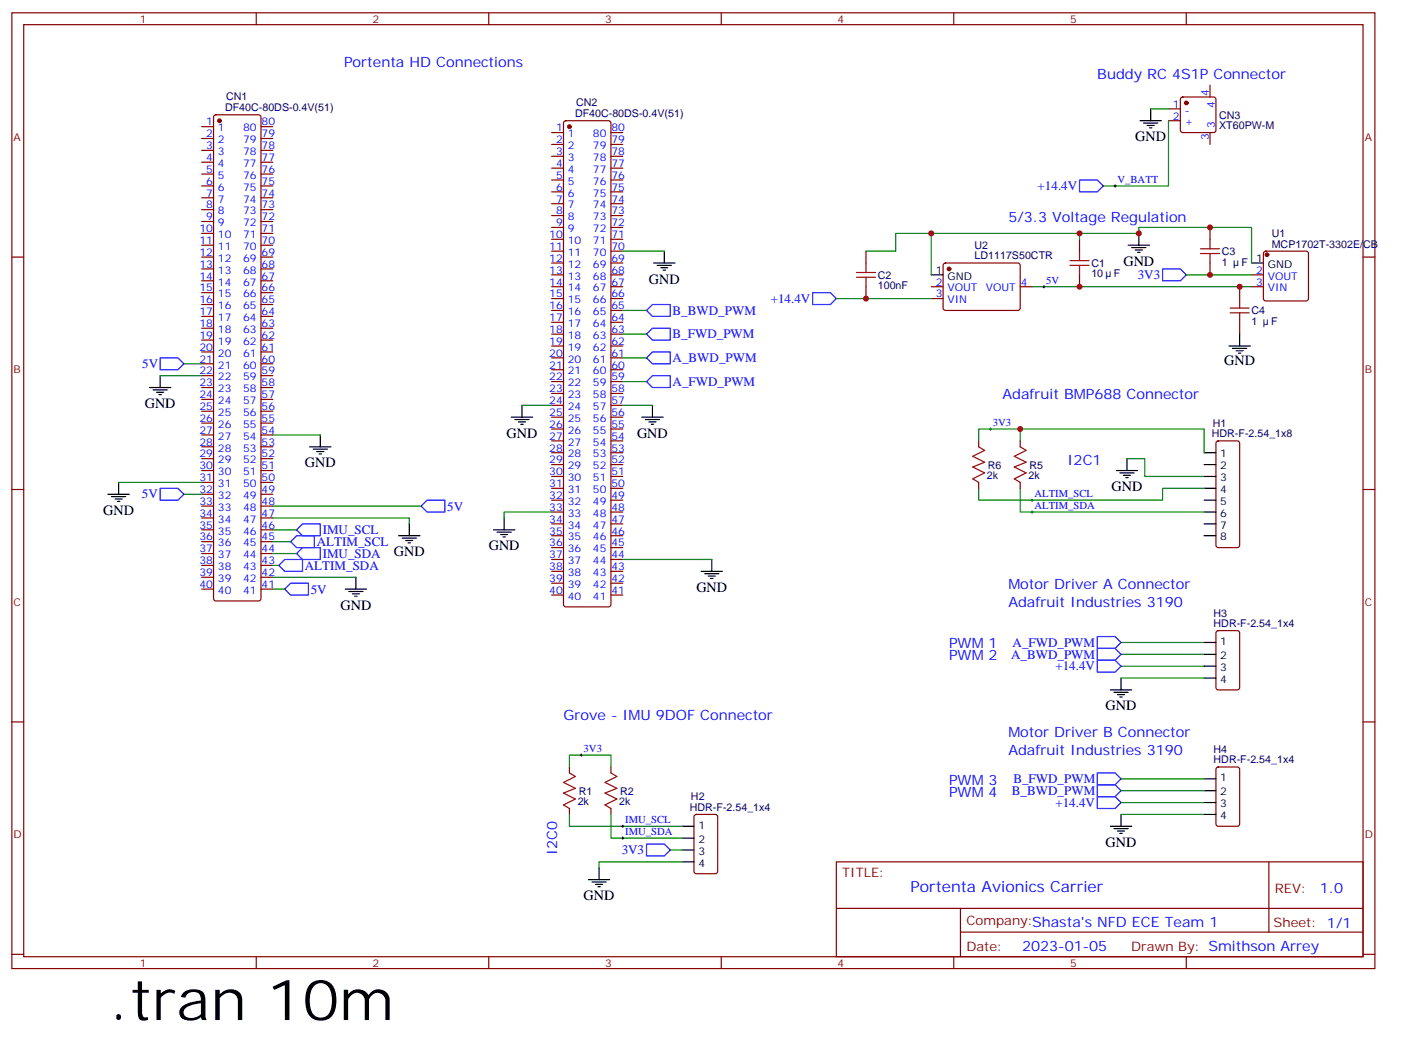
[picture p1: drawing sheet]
<svg xmlns="http://www.w3.org/2000/svg" width="417mm" height="311mm" viewBox="0 0 417 311" stroke-linecap="round" stroke-linejoin="round" font-family="sans-serif">
<g fill="none" stroke="#870000" stroke-width=".35">
<path d="M3.5 3.8h405.4v284.3h-405.4zM7.1 7.3h398.2v277.3h-398.2zM76.2 3.8v3.5M145.3 3.8v3.5M214.5 3.8v3.5M283.6 3.8v3.5M352.8 3.8v3.5M60 37.7h3.5M63.7 34.4l.5-.3h12.7l.5 .3 .2 .5v143.2l-.2 .5-.5 .2h-12.7l-.5-.2-.2-.5v-143.2zM77.6 37.7h3.5M164 39.4h3.6M167.8 36.1l.5-.2h12.7l.5 .2 .2 .5v143.2l-.3 .5-.4 .3h-12.7l-.5-.3-.2-.5v-143.2z"/>
<path d="M181.7 39.4h3.5M347.5 32.4h3.5M347.5 35.9h3.5M351.2 29.1l.5-.2h9.2l.5 .2 .2 .5v9.1l-.2 .5-.5 .2h-9.2l-.5-.2-.2-.5v-9.1zM359.8 25.3v3.6M359.8 39.4v3.6M60 41.2h3.5M60 44.7h3.5M60 48.3h3.5M60 51.8h3.5M60 55.3h3.5M60 58.8h3.5"/>
<path d="M77.6 41.2h3.5M77.6 44.7h3.5M77.6 48.3h3.5M77.6 51.8h3.5M77.6 55.3h3.5M77.6 58.8h3.5M164 43h3.6M164 46.5h3.6M164 50h3.6M164 53.6h3.6M164 57.1h3.6M181.7 43h3.5"/>
<path d="M181.7 46.5h3.5M181.7 50h3.5M181.7 53.6h3.5M181.7 57.1h3.5M3.5 76.5h3.6M60 76.5h3.5M60 62.4h3.5M60 65.9h3.5M60 69.4h3.5M60 73h3.5M77.6 76.5h3.5M77.6 62.4h3.5"/>
<path d="M77.6 65.9h3.5M77.6 69.4h3.5M77.6 73h3.5M164 60.6h3.6M164 64.1h3.6M164 67.7h3.6M164 71.2h3.6M164 74.7h3.6M164 78.2h3.6M181.7 60.6h3.5M181.7 64.1h3.5M181.7 67.7h3.5"/>
<path d="M181.7 71.2h3.5M181.7 74.7h3.5M181.7 78.2h3.5M257.5 74.7v3.5M280.7 78.5l.5-.3 21.8 .1 .4 .7-.1 12.9-.6 .5-21.8-.1-.4-.6v-12.7zM321 71.2v3.5M359.8 67.7v3.5M359.8 78.2v3.6M375.9 74.9l.5-.2h12l.5 .2 .2 .5v13.4l-.2 .5-.5 .2h-12l-.5-.2-.2-.5v-13.4zM405.3 76.5h3.6M60 80h3.5M60 83.5h3.5"/>
<path d="M60 87.1h3.5M60 90.6h3.5M60 94.1h3.5M60 97.6h3.5M77.6 80h3.5M77.6 83.5h3.5M77.6 87.1h3.5M77.6 90.6h3.5M77.6 94.1h3.5M77.6 97.6h3.5M164 81.8h3.6M164 85.3h3.6"/>
<path d="M164 88.8h3.6M164 92.4h3.6M164 95.9h3.6M164 99.4h3.6M181.7 81.8h3.5M181.7 85.3h3.5M181.7 88.8h3.5M181.7 92.4h3.5M181.7 95.9h3.5M181.7 99.4h3.5M257.5 85.3v3.5M276.9 85.3h3.6"/>
<path d="M276.9 88.8h3.6M303.4 85.3h3.5M321 81.8v3.5M368.7 85.3v3.5M368.7 95.9v3.5M372.2 81.8h3.5M372.2 85.3h3.5M60 101.2h3.5M60 104.7h3.5M60 108.2h3.5M60 111.8h3.5M60 115.3h3.5"/>
<path d="M60 118.8h3.5M77.6 101.2h3.5M77.6 104.7h3.5M77.6 108.2h3.5M77.6 111.8h3.5M77.6 115.3h3.5M77.6 118.8h3.5M164 102.9h3.6M164 106.5h3.6M164 110h3.6M164 113.5h3.6M164 117.1h3.6"/>
<path d="M181.7 102.9h3.5M181.7 106.5h3.5M181.7 110h3.5M181.7 113.5h3.5M181.7 117.1h3.5M60 122.3h3.5M60 125.9h3.5M60 129.4h3.5M60 132.9h3.5M60 136.5h3.5M60 140h3.5M77.6 122.3h3.5"/>
<path d="M77.6 125.9h3.5M77.6 129.4h3.5M77.6 132.9h3.5M77.6 136.5h3.5M77.6 140h3.5M164 120.6h3.6M164 124.1h3.6M164 127.6h3.6M164 131.2h3.6M164 134.7h3.6M164 138.2h3.6M181.7 120.6h3.5"/>
<path d="M181.7 124.1h3.5M181.7 127.6h3.5M181.7 131.2h3.5M181.7 134.7h3.5M181.7 138.2h3.5M291 131.2v1.7M303.4 131.2v1.7M361.8 131.4l.5-.2h5.6l.5 .2 .3 .5v30.3l-.3 .5-.5 .2h-5.6l-.5-.2-.2-.5v-30.3zM3.5 145.6h3.6M60 143.5h3.5M60 147h3.5M60 150.6h3.5"/>
<path d="M60 154.1h3.5M60 157.6h3.5M77.6 143.5h3.5M77.6 147h3.5M77.6 150.6h3.5M77.6 154.1h3.5M77.6 157.6h3.5M164 141.7h3.6M164 145.3h3.6M164 148.8h3.6M164 152.3h3.6M164 155.9h3.6"/>
<path d="M164 159.4h3.6M181.7 141.7h3.5M181.7 145.3h3.5M181.7 148.8h3.5M181.7 152.3h3.5M181.7 155.9h3.5M181.7 159.4h3.5M291 143.5v1.8M303.4 143.5v1.8M405.3 145.6h3.6M60 161.1h3.5M60 164.7h3.5"/>
<path d="M60 168.2h3.5M60 171.7h3.5M60 175.3h3.5M77.6 161.1h3.5M77.6 164.7h3.5M77.6 168.2h3.5M77.6 171.7h3.5M77.6 175.3h3.5M164 162.9h3.6M164 166.4h3.6M164 170h3.6M164 173.5h3.6"/>
<path d="M164 177h3.6M181.7 162.9h3.5M181.7 166.4h3.5M181.7 170h3.5M181.7 173.5h3.5M181.7 177h3.5M361.8 187.8l.5-.2h5.6l.7 .4 .1 16.5-.5 .7h-5.9l-.6-.4-.1-16.5zM3.5 214.8h3.6M405.3 214.8h3.6M169.3 228.2v1.7M181.7 228.2v1.7M361.8 228.4l.5-.2h5.6l.7 .4 .1 16.5-.5 .7h-5.9l-.6-.4-.1-16.5z"/>
<path d="M169.3 240.5v1.8M181.7 240.5v1.8M206.6 242.5l.5-.2h5.6l.7 .4v16.5l-.4 .7h-5.9l-.7-.4v-16.5zM248.7 256.4h156.6v28.2h-156.6zM377.3 256.4v20.9M248.7 270.2h156.5M285.6 277.3h119.6M285.6 270.2v14.2M3.5 283.9h3.6M76.2 284.6v3.5M145.3 284.6v3.5M214.5 284.6v3.5"/>
<path d="M283.6 284.6v3.5M352.8 284.6v3.5M405.3 283.9h3.6"/>
</g>
<g fill="#870000" stroke="#870000" stroke-width=".35">
<circle cx="65.3" cy="35.9" r=".53"/>
<circle cx="169.3" cy="37.7" r=".53"/>
<circle cx="376.8" cy="75.8" r=".53"/>
<circle cx="282.2" cy="80" r=".53"/>
<circle cx="352.8" cy="30.6" r=".53"/>
</g>
<g fill="none" stroke="#a10000" stroke-width=".35">
<path d="M257.5 78.2v2.9M318.2 79h5.6M318.2 77.5h5.6M321 74.7v2.8M321 79v2.8M357 75.4h5.7M357 74h5.7M359.8 71.2v2.8M359.8 75.4v2.8M254.7 82.5h5.6M254.7 81.1h5.6M257.5 82.5v2.8"/>
<path d="M365.8 93.1h5.7M365.8 91.7h5.7M368.7 88.8v2.9M368.7 93.1v2.8M291 132.9l1.8 1.1-3.5 1.7 3.5 1.8-3.5 1.4 3.5 1.8-3.5 1.8 1.7 1M303.4 132.9l1.8 1.1-3.6 1.7 3.6 1.8-3.6 1.4 3.6 1.8-3.6 1.8 1.8 1M169.3 229.9l1.8 1.1-3.5 1.8 3.5 1.7-3.5 1.4 3.5 1.8-3.5 1.8 1.7 1M181.7 229.9l1.7 1.1-3.5 1.8 3.5 1.7-3.5 1.4 3.5 1.8-3.5 1.8 1.8 1"/>
</g>
<g fill="none" stroke="#000" stroke-width=".35">
<path d="M339 35.9h6.4M340.1 36.6h4.2M341.1 37.3h2.2M341.8 38h.7M342.2 32.4v3.5M194.4 78.2h6.3M195.4 79h4.3M196.5 79.7h2.1M197.6 74.7v3.5M335.5 73h6.3M336.5 73.7h4.3M337.6 74.4h2.1"/>
<path d="M338.3 75.1h.7M338.7 69.4v3.6M372.2 78.2h3.5M197.2 80.4h.7M276.9 81.8h3.6M368.7 99.4v3.5M44.4 115.3h6.4M45.5 116h4.2M46.6 116.7h2.1M47.3 117.4h.7M47.6 111.8v3.5M365.5 102.9h6.3"/>
<path d="M366.5 103.6h4.3M367.6 104.4h2.1M368.3 105.1h.7M92.1 132.9h6.3M93.1 133.6h4.3M94.2 134.3h2.1M94.9 135h.7M95.2 129.4v3.5M152 124.1h6.4M153.1 124.8h4.2M154.2 125.5h2.1M154.9 126.2h.7"/>
<path d="M155.2 120.6v3.5M190.9 124.1h6.3M191.9 124.8h4.2M193 125.5h2.1M193.7 126.2h.7M194 120.6v3.5M332 140h6.3M335.1 136.5v3.5M358.1 134.7h3.5M358.1 138.2h3.5M32.1 147h6.4M33.2 147.7h4.2"/>
<path d="M34.2 148.4h2.1M34.9 149.2h.7M35.3 143.5v3.5M118.5 159.4h6.4M121.7 155.9v3.5M146.8 157.6h6.3M147.8 158.3h4.2M148.9 159h2.1M149.6 159.7h.7M149.9 154.1v3.5M333 140.7h4.3M334.1 141.4h2.1"/>
<path d="M334.8 142.1h.7M358.1 141.7h3.5M358.1 145.3h3.5M358.1 148.8h3.5M358.1 152.3h3.5M358.1 155.9h3.5M358.1 159.4h3.5M102.7 175.3h6.3M103.7 176h4.2M104.8 176.7h2.1M105.5 177.4h.7M105.8 171.7v3.6"/>
<path d="M119.6 160.1h4.2M120.6 160.8h2.2M121.4 161.5h.7M208.5 170h6.3M209.5 170.7h4.3M210.6 171.4h2.1M211.3 172.1h.7M211.7 166.4v3.6M358.1 191.1h3.5M358.1 194.7h3.5M358.1 198.2h3.5M330.2 205.2h6.3"/>
<path d="M331.3 206h4.2M332.3 206.7h2.1M333 207.4h.7M333.4 201.7v3.5M358.1 201.7h3.5M358.1 231.7h3.5M358.1 235.2h3.5M358.1 238.8h3.5M178.2 258.2v3.5M202.8 245.8h3.6M202.8 249.3h3.6M202.8 252.9h3.6"/>
<path d="M202.8 256.4h3.6M330.2 245.8h6.3M331.3 246.5h4.2M332.3 247.2h2.1M333 247.9h.7M333.4 242.3v3.5M358.1 242.3h3.5M175 261.7h6.3M176 262.4h4.3M177.1 263.1h2.1M177.8 263.8h.7"/>
</g>
<g fill="none" stroke="#008700" stroke-width=".35">
<path d="M342.2 32.4h5.3M347.5 35.9v19.4h-19.4M185.2 74.7h12.4M276.9 69.4v12.4M321 71.2v-1.8h-54.7v5.3h-8.8M321 69.4h17.7v-1.7h33.5v10.5M185.2 99.4h7.1M185.2 92.4h7.1M248.7 88.8h28.2M306.9 85.3h65.3M352.8 81.8h19.4M47.6 111.8h12.4"/>
<path d="M54.7 108.2h5.3M185.2 113.5h7.1M185.2 106.5h7.1M81.1 129.4h14.1M155.2 120.6h8.8M185.2 120.6h8.8M291 131.2v-3.6h12.4v3.6M303.4 127.6h54.7v7.1M335.1 136.5h5.3v5.2h17.7M35.3 143.5h24.7M54.7 147h5.3M81.1 154.1h40.6v1.8"/>
<path d="M81.1 150.6h44.1M81.1 157.6h7.1M164 152.3h-14.1v1.8M291 145.3v3.5h54.7v-3.5h12.4M303.4 145.3v7h54.7M81.1 171.7h24.7M81.1 175.3h3.6M81.1 164.7h7.1M81.1 168.2h1.8M81.1 161.1h5.3M185.2 166.4h26.5M333.4 198.2h24.7"/>
<path d="M333.4 194.7h24.7M333.4 191.1h24.7M333.4 201.7h24.7M169.3 228.2v-3.6h12.4v3.6M333.4 231.7h24.7M333.4 235.2h24.7M333.4 238.8h24.7M169.3 242.3v3.5h33.5M181.7 242.3v7h21.1M199.3 252.9h3.5M202.8 256.4h-24.6v1.8M333.4 242.3h24.7"/>
</g>
<g fill="none" stroke="#00f" stroke-width=".35">
<path d="M321 53.6h5.3l1.8 1.7-1.8 1.8h-5.3zM192.3 99.4l1.7-1.8h5.3v3.6h-5.3zM192.3 92.4l1.7-1.8h5.3v3.5h-5.3zM241.7 87.1h5.2l1.8 1.7-1.8 1.8h-5.2zM345.7 80h5.3l1.8 1.8-1.8 1.7h-5.3zM47.6 106.5h5.3l1.8 1.7-1.8 1.8h-5.3zM192.3 113.5l1.7-1.7h5.3v3.5h-5.3zM192.3 106.5l1.7-1.8h5.3v3.5h-5.3zM47.6 145.3h5.3l1.8 1.7-1.8 1.8h-5.3zM88.2 157.6l1.8-1.7h5.2v3.5h-5.2zM125.2 150.6l1.8-1.8h5.3v3.5h-5.3zM82.9 168.2l1.8-1.8h5.3v3.6h-5.3z"/>
<path d="M84.7 175.3l1.7-1.8h5.3v3.5h-5.3zM86.4 161.1l1.8-1.7h5.3v3.5h-5.3zM88.2 164.7l1.8-1.8h5.2v3.5h-5.2zM326.3 196.4h5.3l1.8 1.8-1.8 1.8h-5.3zM326.3 192.9h5.3l1.8 1.8-1.8 1.7h-5.3zM326.3 189.4h5.3l1.8 1.7-1.8 1.8h-5.3zM326.3 229.9h5.3l1.8 1.8-1.8 1.8h-5.3zM326.3 233.5h5.3l1.8 1.7-1.8 1.8h-5.3zM326.3 237h5.3l1.8 1.8-1.8 1.7h-5.3zM192.3 251.1h5.3l1.7 1.8-1.7 1.7h-5.3z"/>
</g>
<g fill="none" stroke="#000" stroke-width=".3">
<path d="M331.3 55.3h.7M331.6 55v.7M310.1 85.3h.7M310.4 84.9v.8M294.2 127.6h.7M294.6 127.3v.7M306.6 152.3h.7M306.6 148.8h.7M306.9 148.4v.8M306.9 152v.7M172.5 224.6h.7M172.9 224.3v.7"/>
<path d="M184.9 245.8h.7M184.9 249.3h.7M185.2 245.5v.7M185.2 249v.7"/>
</g>
<g fill="#c00">
<circle cx="303.4" cy="127.6" r=".88"/>
<circle cx="321" cy="85.3" r=".88"/>
<circle cx="257.5" cy="88.8" r=".88"/>
<circle cx="359.8" cy="81.8" r=".88"/>
<circle cx="321" cy="69.4" r=".88"/>
<circle cx="338.7" cy="69.4" r=".88"/>
<circle cx="359.8" cy="67.7" r=".88"/>
<circle cx="368.7" cy="85.3" r=".88"/>
<circle cx="276.9" cy="69.4" r=".88"/>
</g>
<text font-size="16.9" x="32.5" y="303.5">.tran 10m</text>
<text font-size="4.6" fill="#00f" x="270.8" y="265.4">Portenta Avionics Carrier</text>
<g font-size="4.2" fill="#00f">
<text x="102.3" y="20">Portenta HD Connections</text>
<text x="326.3" y="23.6">Buddy RC 4S1P Connector</text>
<text x="299.9" y="65.9">5/3.3 Voltage Regulation</text>
<text x="298.1" y="118.8">Adafruit BMP688 Connector</text>
<text x="317.5" y="138.2">I2C1</text>
<text x="299.9" y="175.3">Motor Driver A Connector</text>
<text x="299.9" y="180.6">Adafruit Industries 3190</text>
<text x="282.2" y="192.9">PWM 1</text>
<text x="282.2" y="196.4">PWM 2</text>
<text x="167.6" y="214.1">Grove - IMU 9DOF Connector</text>
<text x="299.9" y="219.4">Motor Driver B Connector</text>
<text x="299.9" y="224.6">Adafruit Industries 3190</text>
<text x="282.2" y="233.5">PWM 3</text>
<text x="282.2" y="237">PWM 4</text>
<text x="165.7" y="254.4" transform="rotate(-90 165.7 254.4)">I2C0</text>
<text x="392.5" y="265.7">1.0</text>
<text x="304" y="283">2023-01-05</text>
</g>
<g font-size="4.2">
<text x="337.6" y="42">GND</text>
<text x="334.1" y="79.1">GND</text>
<text x="193" y="84.4">GND</text>
<text x="364.1" y="108.6">GND</text>
<text x="43" y="121.4">GND</text>
<text x="150.6" y="130.2">GND</text>
<text x="189.4" y="130.2">GND</text>
<text x="90.7" y="139.1">GND</text>
<text x="330.6" y="146.1">GND</text>
<text x="30.7" y="153.2">GND</text>
<text x="117.1" y="165.5">GND</text>
<text x="145.3" y="163.7">GND</text>
<text x="207.1" y="176.1">GND</text>
<text x="101.2" y="181.4">GND</text>
<text x="328.8" y="211.4">GND</text>
<text x="328.8" y="251.9">GND</text>
<text x="173.6" y="267.8">GND</text>
</g>
<g font-size="3.9" fill="#00f">
<text x="308.6" y="56.6">+14.4V</text>
<text x="338.3" y="83">3V3</text>
<text x="229.2" y="90">+14.4V</text>
<text x="200" y="93.7">B_BWD_PWM</text>
<text x="200" y="100.7">B_FWD_PWM</text>
<text x="200" y="107.7">A_BWD_PWM</text>
<text x="42.3" y="109.4">5V</text>
<text x="200" y="114.8">A_FWD_PWM</text>
<text x="42.2" y="148.3">5V</text>
<text x="133" y="151.9">5V</text>
<text x="96" y="158.9">IMU_SCL</text>
<text x="94.2" y="162.4">ALTIM_SCL</text>
<text x="96" y="165.9">IMU_SDA</text>
<text x="90.7" y="169.5">ALTIM_SDA</text>
<text x="92.4" y="176.6">5V</text>
<text x="300.7" y="195.9">A_BWD_PWM</text>
<text x="301.1" y="192.4">A_FWD_PWM</text>
<text x="313.9" y="199.5">+14.4V</text>
<text x="301.4" y="233">B_FWD_PWM</text>
<text x="300.9" y="236.5">B_BWD_PWM</text>
<text x="313.9" y="240">+14.4V</text>
<text x="184.9" y="254.1">3V3</text>
</g>
<g font-size="3.9" fill="#800">
<text x="250.5" y="261">TITLE:</text>
<text x="379.1" y="265.7">REV:</text>
<text x="287.4" y="275.2">Company:Shasta's NFD ECE Team 1</text>
<text x="378.7" y="275.8">Sheet: 1/1</text>
<text x="287.4" y="282.9">Date:</text>
<text x="336.4" y="282.9">Drawn By: Smithson Arrey</text>
</g>
<g font-size="3.2" fill="#800">
<text x="41.6" y="6.8">1</text>
<text x="110.8" y="6.8">2</text>
<text x="179.9" y="6.8">3</text>
<text x="249.1" y="6.8">4</text>
<text x="318.2" y="6.8">5</text>
<text x="4.1" y="41.9">A</text>
<text x="405.9" y="41.9">A</text>
<text x="4.1" y="111.1">B</text>
<text x="405.9" y="111.1">B</text>
<text x="4.1" y="180.2">C</text>
<text x="405.9" y="180.2">C</text>
<text x="4.1" y="249.3">D</text>
<text x="405.9" y="249.3">D</text>
<text x="41.6" y="287.6">1</text>
<text x="110.8" y="287.6">2</text>
<text x="179.9" y="287.6">3</text>
<text x="249.1" y="287.6">4</text>
<text x="318.2" y="287.6">5</text>
</g>
<g font-size="3.2" fill="#000080">
<text x="67.3" y="29.8">CN1</text>
<text x="66.9" y="33">DF40C-80DS-0.4V(51)</text>
<text x="171" y="34.7">DF40C-80DS-0.4V(51)</text>
<text x="171.3" y="31.6">CN2</text>
<text x="362.6" y="35.4">CN3</text>
<text x="362.6" y="38.4">XT60PW-M</text>
<text x="378.2" y="70.6">U1</text>
<text x="289.8" y="77.2">LD1117S50CTR</text>
<text x="289.8" y="74.1">U2</text>
<text x="363.4" y="75.8">C3</text>
<text x="378.2" y="73.7">MCP1702T-3302E/CB</text>
<text x="261.1" y="82.9">C2</text>
<text x="324.6" y="82.5">10</text>
<text x="324.6" y="79.4">C1</text>
<text x="331.3" y="82.5">F</text>
<text x="363.4" y="79">1</text>
<text x="369.2" y="79">F</text>
<text x="261.1" y="86.1">100nF</text>
<text x="372.2" y="93.5">C4</text>
<text x="372.2" y="96.7">1</text>
<text x="378" y="96.7">F</text>
<text x="360.4" y="130.1">HDR-F-2.54_1x8</text>
<text x="360.7" y="127">H1</text>
<text x="293.5" y="142.5">2k</text>
<text x="293.8" y="139.5">R6</text>
<text x="305.9" y="142.5">2k</text>
<text x="306.1" y="139.5">R5</text>
<text x="360.9" y="183.5">H3</text>
<text x="360.9" y="186.5">HDR-F-2.54_1x4</text>
<text x="360.9" y="227.1">HDR-F-2.54_1x4</text>
<text x="360.9" y="224">H4</text>
<text x="171.8" y="239.5">2k</text>
<text x="172.1" y="236.5">R1</text>
<text x="184.1" y="239.5">2k</text>
<text x="184.4" y="236.5">R2</text>
<text x="205.5" y="238.1">H2</text>
<text x="205.2" y="241.2">HDR-F-2.54_1x4</text>
</g>
<g font-size="3.2" fill="#00f">
<text x="359.5" y="28.7" transform="rotate(-90 359.5 28.7)">4</text>
<text x="348.8" y="32">1</text>
<text x="348.8" y="35.6">2</text>
<text x="352.3" y="33.8">-</text>
<text x="361.2" y="32.2" transform="rotate(-90 361.2 32.2)">4</text>
<text x="61.3" y="37.3">1</text>
<text x="61.3" y="40.9">2</text>
<text x="64.8" y="39.1">1</text>
<text x="72.3" y="39.1">80</text>
<text x="77.8" y="40.9">79</text>
<text x="77.8" y="37.3">80</text>
<text x="165.4" y="39.1">1</text>
<text x="168.9" y="40.9">1</text>
<text x="176.3" y="40.9">80</text>
<text x="181.9" y="39.1">80</text>
<text x="352.3" y="37.3">+</text>
<text x="359.5" y="41.6" transform="rotate(-90 359.5 41.6)">3</text>
<text x="361.2" y="38.1" transform="rotate(-90 361.2 38.1)">3</text>
<text x="61.3" y="44.4">3</text>
<text x="61.3" y="47.9">4</text>
<text x="64.8" y="42.6">2</text>
<text x="64.8" y="46.1">3</text>
<text x="72.3" y="46.1">78</text>
<text x="72.3" y="42.6">79</text>
<text x="77.8" y="47.9">77</text>
<text x="77.8" y="44.4">78</text>
<text x="165.4" y="42.6">2</text>
<text x="165.4" y="46.1">3</text>
<text x="168.9" y="44.4">2</text>
<text x="168.9" y="47.9">3</text>
<text x="176.3" y="47.9">78</text>
<text x="176.3" y="44.4">79</text>
<text x="181.9" y="46.1">78</text>
<text x="181.9" y="42.6">79</text>
<text x="61.3" y="51.4">5</text>
<text x="64.8" y="49.7">4</text>
<text x="64.8" y="53.2">5</text>
<text x="72.3" y="53.2">76</text>
<text x="72.3" y="49.7">77</text>
<text x="77.8" y="51.4">76</text>
<text x="165.4" y="49.7">4</text>
<text x="165.4" y="53.2">5</text>
<text x="168.9" y="51.4">4</text>
<text x="176.3" y="51.4">77</text>
<text x="181.9" y="53.2">76</text>
<text x="181.9" y="49.7">77</text>
<text x="61.3" y="55">6</text>
<text x="61.3" y="58.5">7</text>
<text x="64.8" y="56.7">6</text>
<text x="72.3" y="56.7">75</text>
<text x="77.8" y="58.5">74</text>
<text x="77.8" y="55">75</text>
<text x="165.4" y="56.7">6</text>
<text x="168.9" y="55">5</text>
<text x="168.9" y="58.5">6</text>
<text x="176.3" y="58.5">75</text>
<text x="176.3" y="55">76</text>
<text x="181.9" y="56.7">75</text>
<text x="332.3" y="54.4">V_BATT</text>
<text x="61.3" y="62">8</text>
<text x="61.3" y="65.5">9</text>
<text x="64.8" y="60.3">7</text>
<text x="64.8" y="63.8">8</text>
<text x="72.3" y="63.8">73</text>
<text x="72.3" y="60.3">74</text>
<text x="77.8" y="65.5">72</text>
<text x="77.8" y="62">73</text>
<text x="165.4" y="60.3">7</text>
<text x="165.4" y="63.8">8</text>
<text x="168.9" y="62">7</text>
<text x="168.9" y="65.5">8</text>
<text x="176.3" y="65.5">73</text>
<text x="176.3" y="62">74</text>
<text x="181.9" y="63.8">73</text>
<text x="181.9" y="60.3">74</text>
<text x="59.3" y="69.1">10</text>
<text x="64.8" y="67.3">9</text>
<text x="64.8" y="70.8">10</text>
<text x="72.3" y="70.8">71</text>
<text x="72.3" y="67.3">72</text>
<text x="77.8" y="69.1">71</text>
<text x="163.4" y="70.8">10</text>
<text x="165.4" y="67.3">9</text>
<text x="168.9" y="69.1">9</text>
<text x="176.3" y="69.1">72</text>
<text x="181.9" y="70.8">71</text>
<text x="181.9" y="67.3">72</text>
<text x="59.3" y="72.6">11</text>
<text x="59.3" y="76.1">12</text>
<text x="64.8" y="74.4">11</text>
<text x="64.8" y="77.9">12</text>
<text x="72.3" y="77.9">69</text>
<text x="72.3" y="74.4">70</text>
<text x="77.8" y="76.1">69</text>
<text x="77.8" y="72.6">70</text>
<text x="163.4" y="74.4">11</text>
<text x="163.4" y="77.9">12</text>
<text x="168.9" y="72.6">10</text>
<text x="168.9" y="76.1">11</text>
<text x="176.3" y="76.1">70</text>
<text x="176.3" y="72.6">71</text>
<text x="181.9" y="77.9">69</text>
<text x="181.9" y="74.4">70</text>
<text x="59.3" y="79.7">13</text>
<text x="59.3" y="83.2">14</text>
<text x="64.8" y="81.4">13</text>
<text x="72.3" y="81.4">68</text>
<text x="77.8" y="83.2">67</text>
<text x="77.8" y="79.7">68</text>
<text x="163.4" y="81.4">13</text>
<text x="168.9" y="79.7">12</text>
<text x="168.9" y="83.2">13</text>
<text x="176.3" y="83.2">68</text>
<text x="176.3" y="79.7">69</text>
<text x="181.9" y="81.4">68</text>
<text x="373.5" y="81.4">2</text>
<text x="377" y="83.2">VOUT</text>
<text x="59.3" y="86.7">15</text>
<text x="64.8" y="84.9">14</text>
<text x="64.8" y="88.5">15</text>
<text x="72.3" y="88.5">66</text>
<text x="72.3" y="84.9">67</text>
<text x="77.8" y="86.7">66</text>
<text x="163.4" y="84.9">14</text>
<text x="163.4" y="88.5">15</text>
<text x="168.9" y="86.7">14</text>
<text x="176.3" y="86.7">67</text>
<text x="181.9" y="88.5">66</text>
<text x="181.9" y="84.9">67</text>
<text x="278.3" y="84.9">2</text>
<text x="278.3" y="88.5">3</text>
<text x="281.8" y="86.7">VOUT</text>
<text x="293.1" y="86.7">VOUT</text>
<text x="303.6" y="84.9">4</text>
<text x="311.1" y="84.4">5V</text>
<text x="373.5" y="84.9">3</text>
<text x="377" y="86.7">VIN</text>
<text x="59.3" y="90.2">16</text>
<text x="59.3" y="93.8">17</text>
<text x="64.8" y="92">16</text>
<text x="64.8" y="95.5">17</text>
<text x="72.3" y="95.5">64</text>
<text x="72.3" y="92">65</text>
<text x="77.8" y="93.8">64</text>
<text x="77.8" y="90.2">65</text>
<text x="163.4" y="92">16</text>
<text x="163.4" y="95.5">17</text>
<text x="168.9" y="90.2">15</text>
<text x="168.9" y="93.8">16</text>
<text x="176.3" y="93.8">65</text>
<text x="176.3" y="90.2">66</text>
<text x="181.9" y="95.5">64</text>
<text x="181.9" y="92">65</text>
<text x="281.8" y="90.2">VIN</text>
<text x="59.3" y="97.3">18</text>
<text x="59.3" y="100.8">19</text>
<text x="64.8" y="99.1">18</text>
<text x="72.3" y="99.1">63</text>
<text x="77.8" y="100.8">62</text>
<text x="77.8" y="97.3">63</text>
<text x="163.4" y="99.1">18</text>
<text x="168.9" y="97.3">17</text>
<text x="168.9" y="100.8">18</text>
<text x="176.3" y="100.8">63</text>
<text x="176.3" y="97.3">64</text>
<text x="181.9" y="99.1">63</text>
<text x="59.3" y="104.4">20</text>
<text x="59.3" y="107.9">21</text>
<text x="64.8" y="102.6">19</text>
<text x="64.8" y="106.1">20</text>
<text x="72.3" y="106.1">61</text>
<text x="72.3" y="102.6">62</text>
<text x="77.8" y="107.9">60</text>
<text x="77.8" y="104.4">61</text>
<text x="163.4" y="102.6">19</text>
<text x="163.4" y="106.1">20</text>
<text x="168.9" y="104.4">19</text>
<text x="168.9" y="107.9">20</text>
<text x="176.3" y="107.9">61</text>
<text x="176.3" y="104.4">62</text>
<text x="181.9" y="106.1">61</text>
<text x="181.9" y="102.6">62</text>
<text x="59.3" y="111.4">22</text>
<text x="64.8" y="109.6">21</text>
<text x="64.8" y="113.2">22</text>
<text x="72.3" y="113.2">59</text>
<text x="72.3" y="109.6">60</text>
<text x="77.8" y="111.4">59</text>
<text x="163.4" y="109.6">21</text>
<text x="163.4" y="113.2">22</text>
<text x="168.9" y="111.4">21</text>
<text x="176.3" y="111.4">60</text>
<text x="181.9" y="113.2">59</text>
<text x="181.9" y="109.6">60</text>
<text x="59.3" y="114.9">23</text>
<text x="59.3" y="118.5">24</text>
<text x="64.8" y="116.7">23</text>
<text x="72.3" y="116.7">58</text>
<text x="77.8" y="118.5">57</text>
<text x="77.8" y="114.9">58</text>
<text x="163.4" y="116.7">23</text>
<text x="168.9" y="114.9">22</text>
<text x="168.9" y="118.5">23</text>
<text x="176.3" y="118.5">58</text>
<text x="176.3" y="114.9">59</text>
<text x="181.9" y="116.7">58</text>
<text x="59.3" y="122">25</text>
<text x="59.3" y="125.5">26</text>
<text x="64.8" y="120.2">24</text>
<text x="64.8" y="123.8">25</text>
<text x="72.3" y="123.8">56</text>
<text x="72.3" y="120.2">57</text>
<text x="77.8" y="125.5">55</text>
<text x="77.8" y="122">56</text>
<text x="163.4" y="120.2">24</text>
<text x="163.4" y="123.8">25</text>
<text x="168.9" y="122">24</text>
<text x="168.9" y="125.5">25</text>
<text x="176.3" y="125.5">56</text>
<text x="176.3" y="122">57</text>
<text x="181.9" y="123.8">56</text>
<text x="181.9" y="120.2">57</text>
<text x="59.3" y="129">27</text>
<text x="64.8" y="127.3">26</text>
<text x="64.8" y="130.8">27</text>
<text x="72.3" y="130.8">54</text>
<text x="72.3" y="127.3">55</text>
<text x="77.8" y="129">54</text>
<text x="163.4" y="127.3">26</text>
<text x="163.4" y="130.8">27</text>
<text x="168.9" y="129">26</text>
<text x="176.3" y="129">55</text>
<text x="181.9" y="130.8">54</text>
<text x="181.9" y="127.3">55</text>
<text x="295.3" y="126.8">3V3</text>
<text x="59.3" y="132.6">28</text>
<text x="59.3" y="136.1">29</text>
<text x="64.8" y="134.3">28</text>
<text x="64.8" y="137.9">29</text>
<text x="72.3" y="137.9">52</text>
<text x="72.3" y="134.3">53</text>
<text x="77.8" y="136.1">52</text>
<text x="77.8" y="132.6">53</text>
<text x="163.4" y="134.3">28</text>
<text x="163.4" y="137.9">29</text>
<text x="168.9" y="132.6">27</text>
<text x="168.9" y="136.1">28</text>
<text x="176.3" y="136.1">53</text>
<text x="176.3" y="132.6">54</text>
<text x="181.9" y="137.9">52</text>
<text x="181.9" y="134.3">53</text>
<text x="59.3" y="139.6">30</text>
<text x="59.3" y="143.2">31</text>
<text x="64.8" y="141.4">30</text>
<text x="72.3" y="141.4">51</text>
<text x="77.8" y="143.2">50</text>
<text x="77.8" y="139.6">51</text>
<text x="163.4" y="141.4">30</text>
<text x="168.9" y="139.6">29</text>
<text x="168.9" y="143.2">30</text>
<text x="176.3" y="143.2">51</text>
<text x="176.3" y="139.6">52</text>
<text x="181.9" y="141.4">51</text>
<text x="59.3" y="146.7">32</text>
<text x="64.8" y="144.9">31</text>
<text x="64.8" y="148.4">32</text>
<text x="72.3" y="148.4">49</text>
<text x="72.3" y="144.9">50</text>
<text x="77.8" y="146.7">49</text>
<text x="163.4" y="144.9">31</text>
<text x="163.4" y="148.4">32</text>
<text x="168.9" y="146.7">31</text>
<text x="176.3" y="146.7">50</text>
<text x="181.9" y="148.4">49</text>
<text x="181.9" y="144.9">50</text>
<text x="307.6" y="147.9">ALTIM_SCL</text>
<text x="59.3" y="150.2">33</text>
<text x="59.3" y="153.7">34</text>
<text x="64.8" y="152">33</text>
<text x="64.8" y="155.5">34</text>
<text x="72.3" y="155.5">47</text>
<text x="72.3" y="152">48</text>
<text x="77.8" y="153.7">47</text>
<text x="77.8" y="150.2">48</text>
<text x="163.4" y="152">33</text>
<text x="163.4" y="155.5">34</text>
<text x="168.9" y="150.2">32</text>
<text x="168.9" y="153.7">33</text>
<text x="176.3" y="153.7">48</text>
<text x="176.3" y="150.2">49</text>
<text x="181.9" y="155.5">47</text>
<text x="181.9" y="152">48</text>
<text x="307.6" y="151.4">ALTIM_SDA</text>
<text x="59.3" y="157.3">35</text>
<text x="59.3" y="160.8">36</text>
<text x="64.8" y="159">35</text>
<text x="72.3" y="159">46</text>
<text x="77.8" y="160.8">45</text>
<text x="77.8" y="157.3">46</text>
<text x="163.4" y="159">35</text>
<text x="168.9" y="157.3">34</text>
<text x="168.9" y="160.8">35</text>
<text x="176.3" y="160.8">46</text>
<text x="176.3" y="157.3">47</text>
<text x="181.9" y="159">46</text>
<text x="59.3" y="164.3">37</text>
<text x="59.3" y="167.9">38</text>
<text x="64.8" y="162.6">36</text>
<text x="64.8" y="166.1">37</text>
<text x="72.3" y="166.1">44</text>
<text x="72.3" y="162.6">45</text>
<text x="77.8" y="167.9">43</text>
<text x="77.8" y="164.3">44</text>
<text x="163.4" y="162.6">36</text>
<text x="163.4" y="166.1">37</text>
<text x="168.9" y="164.3">36</text>
<text x="168.9" y="167.9">37</text>
<text x="176.3" y="167.9">44</text>
<text x="176.3" y="164.3">45</text>
<text x="181.9" y="166.1">44</text>
<text x="181.9" y="162.6">45</text>
<text x="59.3" y="171.4">39</text>
<text x="64.8" y="169.6">38</text>
<text x="64.8" y="173.1">39</text>
<text x="72.3" y="173.1">42</text>
<text x="72.3" y="169.6">43</text>
<text x="77.8" y="171.4">42</text>
<text x="163.4" y="169.6">38</text>
<text x="163.4" y="173.1">39</text>
<text x="168.9" y="171.4">38</text>
<text x="176.3" y="171.4">43</text>
<text x="181.9" y="173.1">42</text>
<text x="181.9" y="169.6">43</text>
<text x="59.3" y="174.9">40</text>
<text x="64.8" y="176.7">40</text>
<text x="72.3" y="176.7">41</text>
<text x="77.8" y="174.9">41</text>
<text x="163.4" y="176.7">40</text>
<text x="168.9" y="174.9">39</text>
<text x="168.9" y="178.4">40</text>
<text x="176.3" y="178.4">41</text>
<text x="176.3" y="174.9">42</text>
<text x="181.9" y="176.7">41</text>
<text x="173.6" y="223.8">3V3</text>
<text x="185.9" y="244.9">IMU_SCL</text>
<text x="185.9" y="248.5">IMU_SDA</text>
</g>
<g font-size="3.2">
<text x="373.5" y="77.9">1</text>
<text x="278.3" y="81.4">1</text>
<text x="281.8" y="83.2">GND</text>
<text x="377" y="79.7">GND</text>
<text x="362.9" y="136.1">1</text>
<text x="362.9" y="139.6">2</text>
<text x="362.9" y="143.2">3</text>
<text x="362.9" y="146.7">4</text>
<text x="362.9" y="150.2">5</text>
<text x="362.9" y="153.7">6</text>
<text x="362.9" y="157.3">7</text>
<text x="362.9" y="160.8">8</text>
<text x="362.9" y="191.8">1</text>
<text x="362.9" y="196.1">2</text>
<text x="362.9" y="199.6">3</text>
<text x="362.9" y="203.1">4</text>
<text x="362.9" y="232.4">1</text>
<text x="362.9" y="236.6">2</text>
<text x="362.9" y="240.2">3</text>
<text x="362.9" y="243.7">4</text>
<text x="207.7" y="246.5">1</text>
<text x="207.7" y="250.8">2</text>
<text x="207.7" y="254.3">3</text>
<text x="207.7" y="257.8">4</text>
</g>
</svg>
